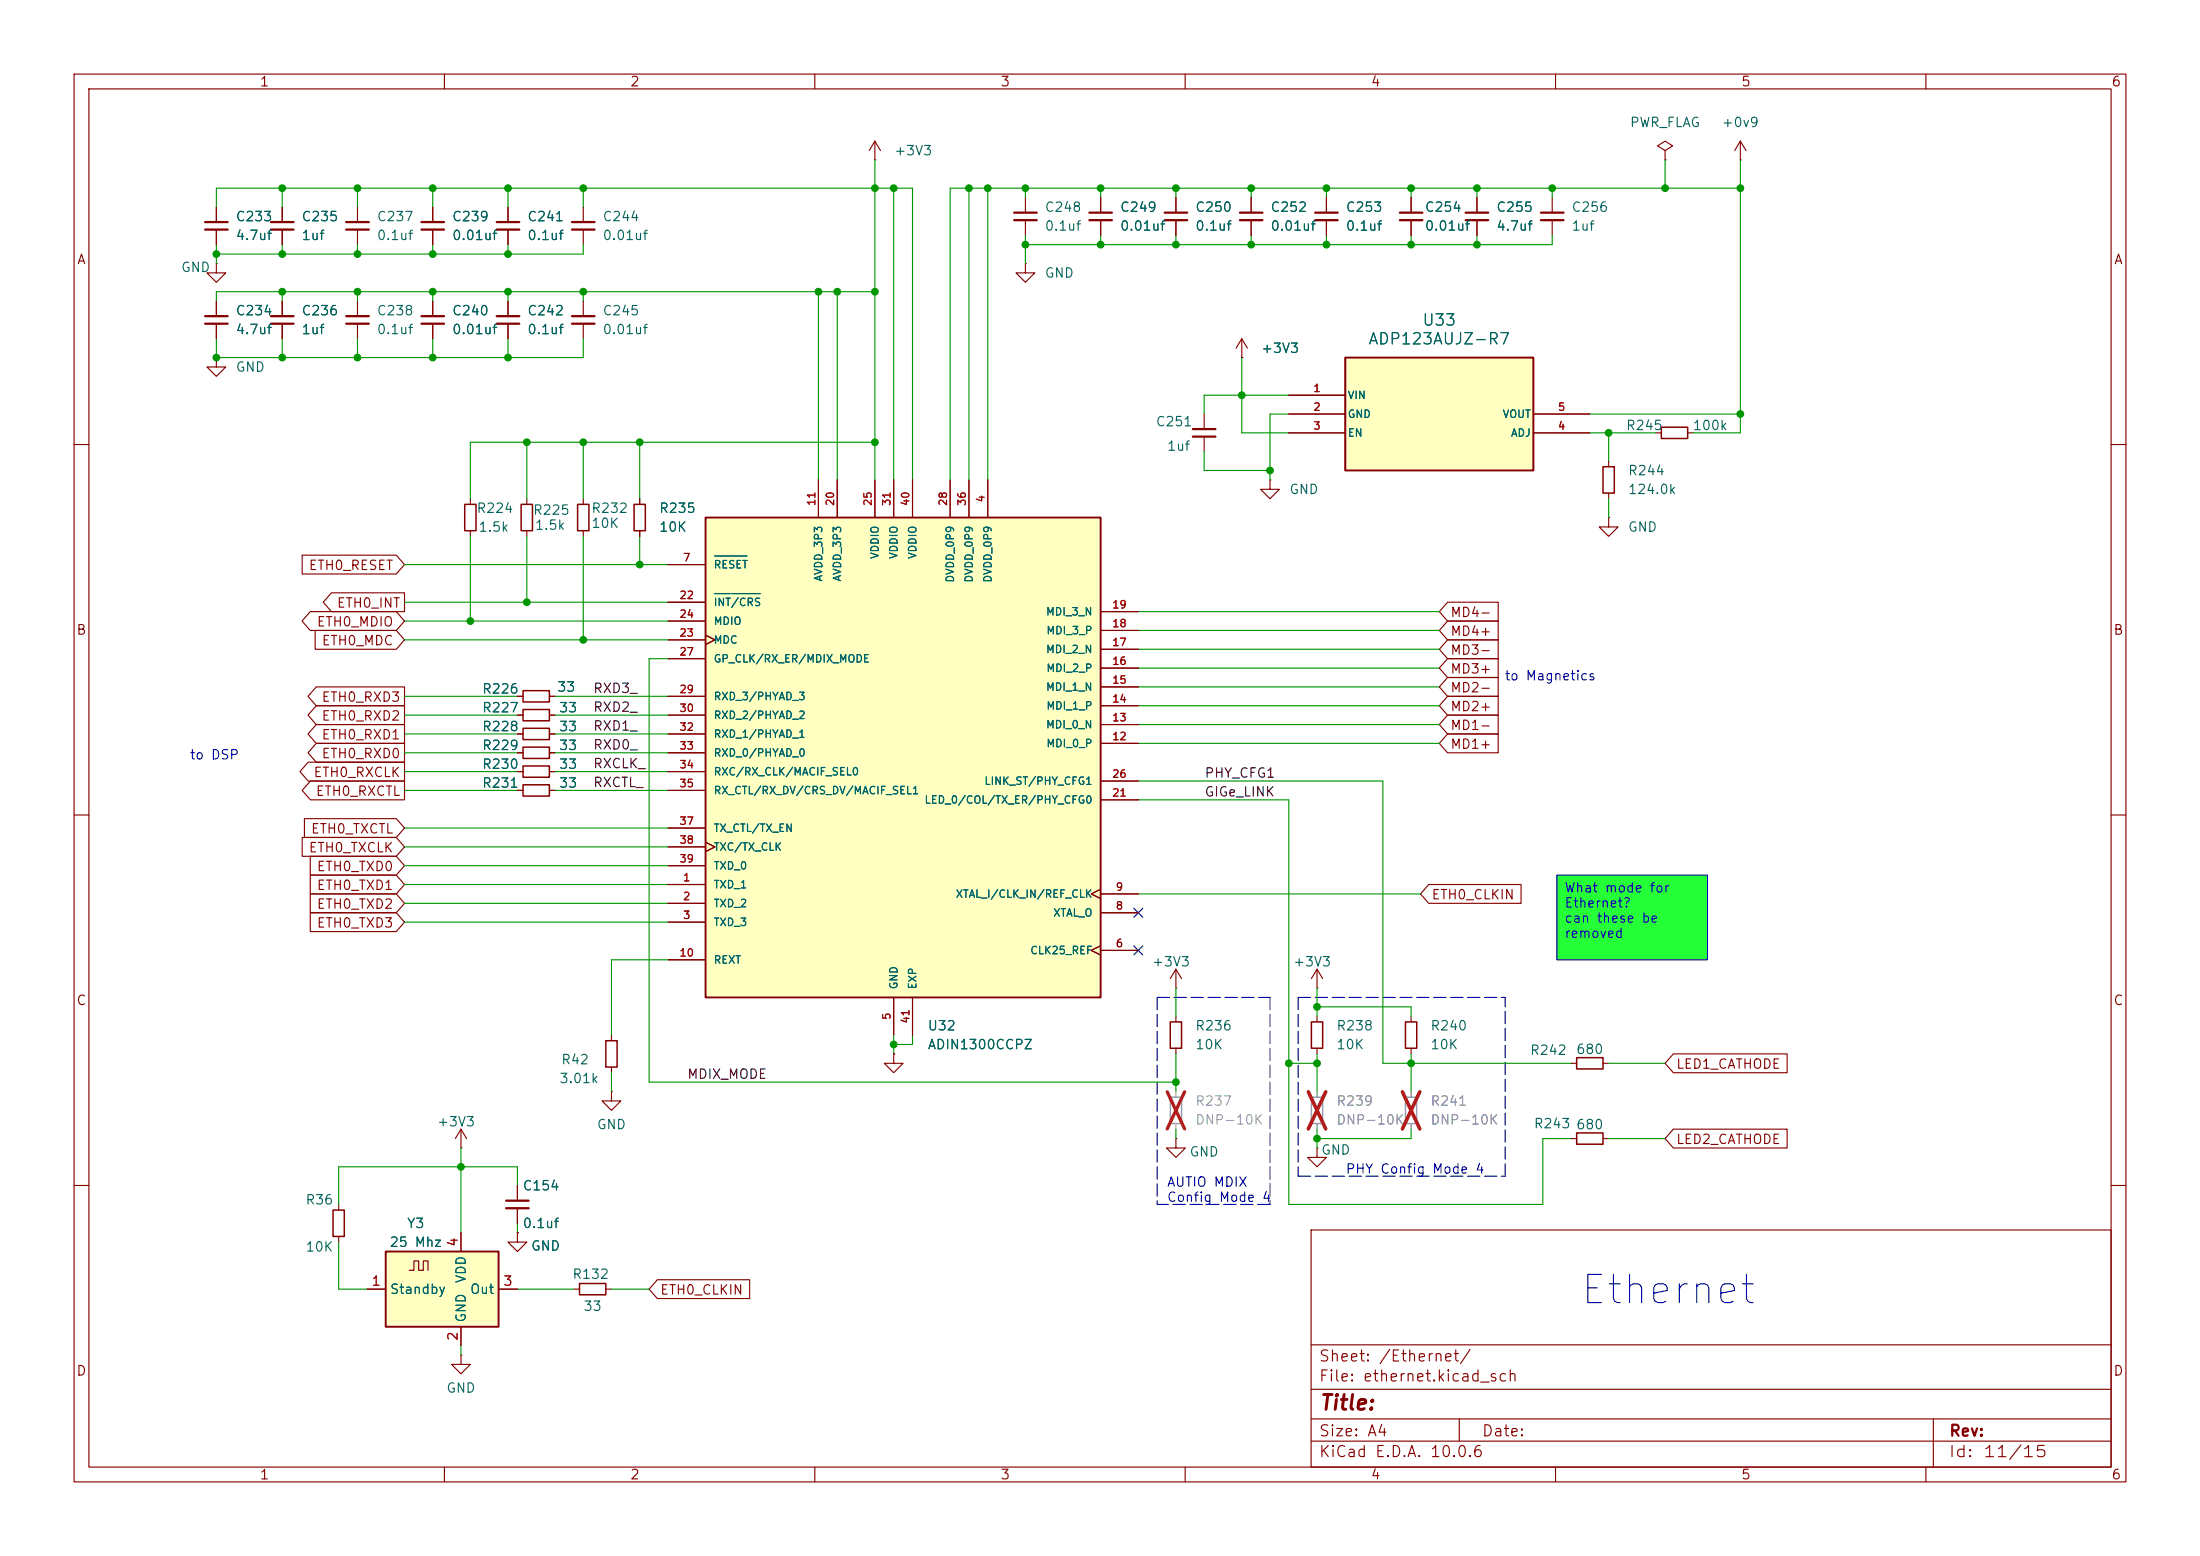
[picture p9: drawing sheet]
<svg xmlns="http://www.w3.org/2000/svg" width="297mm" height="210mm" viewBox="0 0 297 210" stroke-linecap="round" stroke-linejoin="round" font-family="sans-serif">
<g fill="none" stroke="#840000" stroke-width=".15">
<path d="M10 10h277v190h-277zM12 12h273v186h-273zM60 10v2M110 10v2M160 10v2M210 10v2M260 10v2M10 60h2M285 60h2M10 110h2M285 110h2M10 160h2"/>
<path d="M177 166h108v32h-108zM285 160h2M60 198v2M110 198v2M160 198v2M177 194.5h108M177 191.5h108M177 187.5h108M177 181.5h108M197 191.5v3M210 198v2M260 198v2"/>
<path d="M261 191.5v6.5"/>
</g>
<path d="M210.2 118.1h20.3v11.4h-20.3z" fill="#24ff38"/>
<g fill="none" stroke="#840000" stroke-width=".15">
<path d="M118.1 19.1l-.8 1.2M118.1 19.1l.8 1.2M118.1 19.1v2.5M29.2 35.6v1.2h1.3l-1.3 1.3-1.3-1.3h1.3M29.2 35.6h.1M29.2 27.9v2.1M29.2 31v2M38.1 27.9v2.1M38.1 31v2M118.1 21.6h.1M138.4 35.6v1.2h1.3l-1.3 1.3-1.2-1.3h1.2M138.4 35.6h.1"/>
<path d="M138.4 26.7v2M138.4 29.7v2.1M148.6 26.7v2M148.6 29.7v2.1M168.9 26.7v2M168.9 29.7v2.1M199.4 26.7v2M199.4 29.7v2.1M209.5 26.7v2M209.5 29.7v2.1M29.2 48.3v1.2h1.3l-1.3 1.3-1.3-1.3h1.3M29.2 48.3h.1"/>
<path d="M29.2 40.6v2.1M29.2 43.7v2M38.1 40.6v2.1M38.1 43.7v2M162.6 55.9v2M162.6 58.9v2.1M223.5 58.4h.8M227.8 58.4h.8M69.8 99.1h.8M69.8 94h.8M69.8 96.5h.8M74.2 99.1h.7"/>
<path d="M74.2 94h.7M74.2 96.5h.7M82.5 139.7v.8M158.7 137.2v.7M177.8 133.4h.1M177.8 130.8l-.8 1.3M177.8 130.8l.8 1.3M177.8 130.8v2.6M177.8 137.2v.7M82.5 147.3v1.3h1.3l-1.3 1.3-1.2-1.3h1.2M82.5 147.3h.1M82.5 144v.8"/>
<path d="M158.7 153.7v1.2h1.3l-1.3 1.3-1.2-1.3h1.2M158.7 153.7h.1M158.7 141.5v.7M177.8 154.9v1.3h1.3l-1.3 1.3-1.3-1.3h1.3M177.8 154.9h.1M177.8 141.5v.7M212.1 153.7h.8M216.4 153.7h.8M45.7 162.6v.7M45.7 166.9v.7"/>
</g>
<path d="M224.3 57.7h3.5v1.5h-3.5zM70.6 98.3h3.6v1.5h-3.6zM70.6 93.2h3.6v1.5h-3.6zM70.6 95.8h3.6v1.5h-3.6zM158 137.9h1.5v3.6h-1.5zM177 137.9h1.6v3.6h-1.6zM81.8 140.5h1.5v3.5h-1.5zM212.9 152.9h3.5v1.5h-3.5zM45 163.3h1.5v3.6h-1.5z" fill="none" stroke="#840000" stroke-width=".2"/>
<g fill="none" stroke="#840000" stroke-width=".3">
<path d="M27.7 30h3M27.7 31h3M36.6 30h3M36.6 31h3M136.9 28.7h3.1M136.9 29.7h3.1M147.1 28.7h3M147.1 29.7h3M167.4 28.7h3M167.4 29.7h3M197.9 28.7h3M197.9 29.7h3"/>
<path d="M208 28.7h3.1M208 29.7h3.1M27.7 42.7h3M27.7 43.7h3M36.6 42.7h3M36.6 43.7h3M161 57.9h3.1M161 58.9h3.1"/>
</g>
<path d="M158 148.1h1.5v3.5h-1.5zM177 148.1h1.6v3.5h-1.6zM189.7 148.1h1.6v3.5h-1.6z" fill="none" stroke="#a1a1a1" stroke-width=".2"/>
<path d="M158.7 147.3v.8M158.7 151.6v.8M177.8 147.3v.8M177.8 151.6v.8M190.5 147.3v.8M190.5 151.6v.8" fill="none" stroke="#a1a1a1" stroke-width=".15"/>
<path d="M157.6 147.4l2.3 5M159.9 147.4l-2.3 5M176.6 147.4l2.4 5M179 147.4l-2.4 5M189.3 147.4l2.4 5M191.7 147.4l-2.4 5" fill="none" stroke="#e12e31" stroke-width=".46"/>
<path d="M95.2 69.9h53.4v64.7h-53.4z" fill="#ffffc2"/>
<path d="M95.2 69.9h53.4v64.7h-53.4z" fill="none" stroke="#840000" stroke-width=".25"/>
<g fill="none" stroke="#840000" stroke-width=".15">
<path d="M234.9 19.1l-.7 1.2M234.9 19.1l.8 1.2M234.9 19.1v2.5M58.4 27.9v2.1M58.4 31v2M158.7 26.7v2M158.7 29.7v2.1M179.1 26.7v2M179.1 29.7v2.1M190.5 26.7v2M190.5 29.7v2.1M224.8 20.3l1-.6-1-.6-1 .6 1 .6v1.3"/>
<path d="M224.8 21.6h.1M234.9 21.6h.1M48.3 40.6v2.1M48.3 43.7v2M58.4 40.6v2.1M58.4 43.7v2M167.6 48.3h.1M167.6 45.7l-.7 1.3M167.6 45.7l.8 1.3M167.6 45.7v2.6M63.5 67.3v.8M63.5 71.6v.8"/>
<path d="M86.4 67.3v.8M86.4 71.6v.8M90.2 76.2h5M110.5 64.8v5.1M113 64.8v5.1M118.1 64.8v5.1M120.6 64.8v5.1M123.2 64.8v5.1M128.3 64.8v5.1M130.8 64.8v5.1M133.3 64.8v5.1M171.4 64.8v1.2h1.3l-1.3 1.3-1.2-1.3h1.2"/>
<path d="M171.4 64.8h.1M90.2 86.4h5M90.2 83.8h5M90.2 88.9h5M90.2 94h5M90.2 96.5h5M90.2 99.1h5M90.2 81.3h5M95.2 85.7l1.3 .7-1.3 .6M148.6 97.8h5.1M148.6 95.3h5.1M148.6 92.7h5.1"/>
<path d="M148.6 90.2h5.1M148.6 87.6h5.1M148.6 85.1h5.1M148.6 82.6h5.1M90.2 119.4h5M90.2 101.6h5M90.2 104.1h5M90.2 106.7h5M90.2 111.8h5M90.2 114.3h5M90.2 116.8h5M95.2 113.7l1.3 .6-1.3 .6"/>
<path d="M148.6 100.3h5.1M148.6 108h5.1M148.6 105.4h5.1M90.2 121.9h5M90.2 124.5h5M90.2 129.5h5M120.6 134.6v5.1M123.2 134.6v5.1M148.6 127.6l-1.3 .7 1.3 .6M148.6 120l-1.3 .7 1.3 .6M148.6 128.3h5.1M148.6 123.2h5.1"/>
<path d="M148.6 120.7h5.1M158.7 133.4h.1M158.7 130.8v2.6M158.7 130.8l-.7 1.3M158.7 130.8l.8 1.3M190.5 137.2v.7M62.2 154.9h.1M62.2 152.4l-.7 1.3M62.2 152.4l.8 1.3M62.2 152.4v2.5M120.6 142.2v1.3h1.3l-1.3 1.3-1.2-1.3h1.2M120.6 142.2h.1"/>
<path d="M190.5 141.5v.7M212.1 143.5h.8M216.4 143.5h.8M69.8 160v2.1M69.8 163.1v2"/>
</g>
<path d="M96.5 75h4.4M96.5 80.1h2.1M98.8 80.1h3.9" fill="none" stroke="#006464" stroke-width=".15"/>
<path d="M62.7 68.1h1.6v3.5h-1.6zM85.6 68.1h1.5v3.5h-1.5zM189.7 137.9h1.6v3.6h-1.6zM212.9 142.7h3.5v1.6h-3.5z" fill="none" stroke="#840000" stroke-width=".2"/>
<g fill="none" stroke="#840000" stroke-width=".3">
<path d="M56.9 30h3M56.9 31h3M157.2 28.7h3.1M157.2 29.7h3.1M177.5 28.7h3.1M177.5 29.7h3.1M189 28.7h3M189 29.7h3M46.7 42.7h3.1M46.7 43.7h3.1M56.9 42.7h3M56.9 43.7h3"/>
<path d="M68.3 162.1h3.1M68.3 163.1h3.1"/>
</g>
<path d="M181.6 48.3h25.4v15.2h-25.4z" fill="#ffffc2"/>
<path d="M181.6 48.3h25.4v15.2h-25.4z" fill="none" stroke="#840000" stroke-width=".25"/>
<path d="M181.6 48.3h25.4v15.2h-25.4z" fill="none" stroke="#840000" stroke-width=".14"/>
<path d="M174 53.3h7.6M174 55.9h7.6M174 58.4h7.6M207 55.9h7.6M207 58.4h7.6M62.2 182.9v1.3h1.3l-1.3 1.2-1.2-1.2h1.2M62.2 182.9h.1" fill="none" stroke="#840000" stroke-width=".15"/>
<path d="M52.1 168.9h15.2v10.2h-15.2z" fill="#ffffc2"/>
<path d="M52.1 168.9h15.2v10.2h-15.2z" fill="none" stroke="#840000" stroke-width=".25"/>
<g fill="none" stroke="#840000" stroke-width=".15">
<path d="M29.2 27.9v2.1M29.2 31v2M38.1 27.9v2.1M38.1 31v2M48.3 27.9v2.1M48.3 31v2M58.4 27.9v2.1M58.4 31v2M68.6 27.9v2.1M68.6 31v2M78.7 27.9v2.1M78.7 31v2"/>
<path d="M148.6 26.7v2M148.6 29.7v2.1M158.7 26.7v2M158.7 29.7v2.1M168.9 26.7v2M168.9 29.7v2.1M179.1 26.7v2M179.1 29.7v2.1M190.5 26.7v2M190.5 29.7v2.1M199.4 26.7v2M199.4 29.7v2.1"/>
<path d="M29.2 40.6v2.1M29.2 43.7v2M38.1 40.6v2.1M38.1 43.7v2M58.4 40.6v2.1M58.4 43.7v2M68.6 40.6v2.1M68.6 43.7v2M78.7 40.6v2.1M78.7 43.7v2M167.6 48.3h.1M174 53.3h7.6"/>
<path d="M174 55.9h7.6M174 58.4h7.6M207 55.9h7.6M207 58.4h7.6M40.8 74.9h12.7l1.1 1.3-1.1 1.3h-12.7zM71.1 67.3v.8M71.1 71.6v.8M78.7 67.3v.8M78.7 71.6v.8M86.4 67.3v.8M86.4 71.6v.8M90.2 76.2h5"/>
<path d="M110.5 64.8v5.1M113 64.8v5.1M118.1 64.8v5.1M120.6 64.8v5.1M123.2 64.8v5.1M128.3 64.8v5.1M130.8 64.8v5.1M133.3 64.8v5.1M217.2 69.9v1.2h1.2l-1.2 1.3-1.3-1.3h1.3M217.2 69.9h.1M217.2 62.2v.8M217.2 66.5v.8"/>
<path d="M41.9 82.5h11.6l1.1 1.3-1.1 1.3h-11.6l-1.1-1.3zM42.5 85.1h11l1.1 1.3-1.1 1.2h-11zM42.7 92.7h11.9v2.6h-11.9l-1.1-1.3zM42.7 97.8h11.9v2.5h-11.9l-1.1-1.2zM42.7 95.2h11.9v2.6h-11.9l-1.1-1.3zM44.7 80h9.9v2.6h-9.9l-1.1-1.3zM69.8 94h.8M69.8 96.5h.8M69.8 99.1h.8M74.2 94h.7M74.2 96.5h.7M74.2 99.1h.7"/>
<path d="M90.2 86.4h5M90.2 83.8h5M90.2 88.9h5M90.2 94h5M90.2 96.5h5M90.2 99.1h5M90.2 81.3h5M95.2 85.7l1.3 .7-1.3 .6M148.6 97.8h5.1M148.6 95.3h5.1M148.6 92.7h5.1M148.6 90.2h5.1"/>
<path d="M148.6 87.6h5.1M148.6 85.1h5.1M148.6 82.6h5.1M195.4 94h6.9v2.5h-6.9l-1.1-1.2zM195.4 81.3h6.9v2.5h-6.9l-1.1-1.2zM195.4 83.8h6.9v2.6h-6.9l-1.1-1.3zM195.4 88.9h6.9v2.5h-6.9l-1.1-1.2zM195.4 91.4h6.9v2.6h-6.9l-1.1-1.3zM195.4 96.5h6.9v2.6h-6.9l-1.1-1.3zM195.4 86.4h6.9v2.5h-6.9l-1.1-1.3zM195.4 99.1h6.9v2.5h-6.9l-1.1-1.3zM40.8 113h12.7l1.1 1.3-1.1 1.3h-12.7z"/>
<path d="M41.1 110.5h12.4l1.1 1.3-1.1 1.2h-12.4zM41.6 102.9h13v2.5h-13l-1.1-1.3zM41.9 115.6h11.6l1.1 1.2-1.1 1.3h-11.6zM41.9 118.1h11.6l1.1 1.3-1.1 1.3h-11.6zM41.9 105.4h12.7v2.6h-12.7l-1.1-1.3zM42.7 100.3h11.9v2.6h-11.9l-1.1-1.3zM69.8 106.7h.8M69.8 101.6h.8M69.8 104.1h.8M74.2 106.7h.7M74.2 101.6h.7M74.2 104.1h.7"/>
<path d="M90.2 106.7h5M90.2 101.6h5M90.2 104.1h5M90.2 119.4h5M90.2 111.8h5M90.2 114.3h5M90.2 116.8h5M95.2 113.7l1.3 .6-1.3 .6M148.6 100.3h5.1M148.6 108h5.1M148.6 105.4h5.1M192.9 119.4h12.4v2.5h-12.4l-1.1-1.2z"/>
<path d="M41.9 120.6h11.6l1.1 1.3-1.1 1.3h-11.6zM41.9 123.2h11.6l1.1 1.3-1.1 1.2h-11.6zM90.2 121.9h5M90.2 124.5h5M90.2 129.5h5M120.6 134.6v5.1M123.2 134.6v5.1M148.6 127.6l-1.3 .7 1.3 .6M148.6 120l-1.3 .7 1.3 .6M148.6 128.3h5.1M148.6 123.2h5.1M148.6 120.7h5.1"/>
<path d="M120.6 142.2h.1M225.9 152.4h15.4v2.5h-15.4l-1.1-1.2zM225.9 142.2h15.4v2.6h-15.4l-1.1-1.3zM49.5 174h2.6M55.2 171.5h.7v-1.3h.6v1.3h.6v-1.3h.7v1.3M62.2 166.4v2.5M62.2 179.1v2.5M67.3 174h2.5M69.8 166.4v1.2h1.3l-1.3 1.3-1.2-1.3h1.2M69.8 166.4h.1M69.8 160v2.1M69.8 163.1v2"/>
<path d="M77.5 174h.7M81.8 174h.7M88.7 172.7h12.5v2.6h-12.5l-1.1-1.3z"/>
</g>
<path d="M70.4 68.1h1.5v3.5h-1.5zM78 68.1h1.5v3.5h-1.5zM216.4 63h1.5v3.5h-1.5zM70.6 105.9h3.6v1.5h-3.6zM70.6 100.8h3.6v1.6h-3.6zM70.6 103.4h3.6v1.5h-3.6zM78.2 173.2h3.6v1.6h-3.6z" fill="none" stroke="#840000" stroke-width=".2"/>
<path d="M46.7 30h3.1M46.7 31h3.1M67.1 30h3M67.1 31h3M77.2 30h3.1M77.2 31h3.1M67.1 42.7h3M67.1 43.7h3M77.2 42.7h3.1M77.2 43.7h3.1" fill="none" stroke="#840000" stroke-width=".3"/>
<path d="M156.2 134.6v28M156.2 134.6h15.2M171.4 134.6v28M175.3 134.6h27.9M175.3 134.6v24.2M175.3 158.8h27.9M203.2 158.8v-24.2M171.4 162.6h-15.2" fill="none" stroke="#0000c2" stroke-width=".15" stroke-dasharray="1.7 .6"/>
<g fill="none" stroke="#009600" stroke-width=".15">
<path d="M29.2 27.9v-2.5h94v39.4M29.2 33v2.6M38.1 25.4v2.5M38.1 33v1.3M38.1 39.4v1.2M48.3 25.4v2.5M48.3 33v1.3M48.3 39.4v1.2M58.4 25.4v2.5M58.4 33v1.3M58.4 39.4v1.2M68.6 25.4v2.5"/>
<path d="M68.6 33v1.3M68.6 39.4v1.2M78.7 33v1.3h-49.5M78.7 25.4v2.5M78.7 39.4v1.2M110.5 39.4v25.4M113 39.4v25.4M118.1 39.4h-88.9v1.2M118.1 21.6v43.2M120.6 25.4v39.4M130.8 25.4v39.4M133.3 25.4v39.4"/>
<path d="M138.4 25.4v1.3M138.4 31.8v3.8M148.6 25.4v1.3M148.6 31.8v1.2M158.7 25.4v1.3M158.7 31.8v1.2M168.9 25.4v1.3M168.9 31.8v1.2M179.1 25.4v1.3M179.1 31.8v1.2M190.5 25.4v1.3M190.5 31.8v1.2"/>
<path d="M199.4 25.4v1.3M199.4 31.8v1.2M209.5 31.8v1.2h-71.1M209.5 25.4v1.3M224.8 21.6v3.8M234.9 25.4h-106.6v39.4M234.9 21.6v36.8h-6.3M29.2 45.7v2.6h49.5v-2.6M38.1 45.7v2.6M48.3 45.7v2.6M58.4 45.7v2.6M68.6 45.7v2.6"/>
<path d="M71.1 59.7v7.6M78.7 59.7v7.6M86.4 59.7v7.6M118.1 59.7h-54.6v7.6M167.6 48.3v10.1h6.4M174 55.9h-2.6v8.9M174 53.3h-11.4v2.6M214.6 55.9h20.3M214.6 58.4h8.9M217.2 58.4v3.8M54.6 76.2h35.6M63.5 72.4v11.4"/>
<path d="M71.1 72.4v8.9M78.7 72.4v14M86.4 72.4v3.8M162.6 61v2.5h8.8M217.2 67.3v2.6M54.6 81.3h35.6M54.6 83.8h35.6M54.6 94h15.2M54.6 86.4h35.6M54.6 99.1h15.2M54.6 96.5h15.2M74.9 94h15.3"/>
<path d="M74.9 99.1h15.3M74.9 96.5h15.3M90.2 88.9h-2.6v57.2h71.1M153.7 90.2h40.6M153.7 95.3h40.6M153.7 87.6h40.6M153.7 85.1h40.6M153.7 92.7h40.6M153.7 97.8h40.6M153.7 82.6h40.6M54.6 101.6h15.2M54.6 114.3h35.6"/>
<path d="M54.6 104.1h15.2M54.6 111.8h35.6M54.6 106.7h15.2M54.6 116.8h35.6M54.6 119.4h35.6M74.9 101.6h15.3M74.9 104.1h15.3M74.9 106.7h15.3M153.7 108h20.3v54.6h34.3v-8.9h3.8M153.7 105.4h33v38.1h25.4M153.7 100.3h40.6M54.6 124.5h35.6"/>
<path d="M54.6 121.9h35.6M90.2 129.5h-7.7v10.2M120.6 139.7v2.5M123.2 139.7v1.3h-2.6M153.7 120.7h38.1M158.7 133.4v3.8M177.8 133.4v3.8M177.8 135.9h12.7v1.3M62.2 154.9v11.5M82.5 144.8v2.5M158.7 142.2v5.1M158.7 152.4v1.3"/>
<path d="M174 143.5h3.8M177.8 142.2v5.1M177.8 152.4v2.5M190.5 142.2v5.1M190.5 152.4v1.3h-12.7M217.2 153.7h7.6M217.2 143.5h7.6M45.7 167.6v6.4h3.8M69.8 160v-2.5h-24.1v5.1M69.8 165.1v1.3M69.8 174h7.7M82.5 174h5.1"/>
<path d="M62.2 181.6v1.3"/>
</g>
<path d="M153.1 127.7l1.2 1.2M153.1 122.6l1.2 1.2M154.3 127.7l-1.2 1.2M154.3 122.6l-1.2 1.2" fill="none" stroke="#000084" stroke-width=".15"/>
<path d="M210.2 118.1h20.3v11.4h-20.3z" fill="none" stroke="#0000c2" stroke-width=".15"/>
<path d="M177.8 147.3v.8M177.8 151.6v.8M190.5 147.3v.8M190.5 151.6v.8" fill="none" stroke="#a1a1a1" stroke-width=".15"/>
<path d="M176.6 147.4l2.4 5M179 147.4l-2.4 5M189.3 147.4l2.4 5M191.7 147.4l-2.4 5" fill="none" stroke="#e12e31" stroke-width=".46"/>
<path d="M96.5 75h4.4M96.5 80.1h2.1M98.8 80.1h3.9" fill="none" stroke="#006464" stroke-width=".15"/>
<g fill="#009600" stroke="#009600" stroke-width=".14">
<circle cx="174" cy="143.5" r=".46"/>
<circle cx="177.8" cy="143.5" r=".46"/>
<circle cx="190.5" cy="143.5" r=".46"/>
<circle cx="177.8" cy="135.9" r=".46"/>
<circle cx="120.6" cy="25.4" r=".46"/>
<circle cx="133.3" cy="25.4" r=".46"/>
<circle cx="130.8" cy="25.4" r=".46"/>
<circle cx="138.4" cy="33" r=".46"/>
<circle cx="148.6" cy="33" r=".46"/>
<circle cx="148.6" cy="25.4" r=".46"/>
<circle cx="138.4" cy="25.4" r=".46"/>
<circle cx="158.7" cy="146.1" r=".46"/>
<circle cx="177.8" cy="153.7" r=".46"/>
<circle cx="120.6" cy="141" r=".46"/>
<circle cx="190.5" cy="33" r=".46"/>
<circle cx="168.9" cy="33" r=".46"/>
<circle cx="179.1" cy="33" r=".46"/>
<circle cx="179.1" cy="25.4" r=".46"/>
<circle cx="168.9" cy="25.4" r=".46"/>
<circle cx="158.7" cy="25.4" r=".46"/>
<circle cx="158.7" cy="33" r=".46"/>
<circle cx="171.4" cy="63.5" r=".46"/>
<circle cx="167.6" cy="53.3" r=".46"/>
<circle cx="217.2" cy="58.4" r=".46"/>
<circle cx="199.4" cy="25.4" r=".46"/>
<circle cx="190.5" cy="25.4" r=".46"/>
<circle cx="209.5" cy="25.4" r=".46"/>
<circle cx="234.9" cy="55.9" r=".46"/>
<circle cx="199.4" cy="33" r=".46"/>
<circle cx="224.8" cy="25.4" r=".46"/>
<circle cx="234.9" cy="25.4" r=".46"/>
<circle cx="58.4" cy="48.3" r=".46"/>
<circle cx="58.4" cy="34.3" r=".46"/>
<circle cx="68.6" cy="39.4" r=".46"/>
<circle cx="68.6" cy="48.3" r=".46"/>
<circle cx="58.4" cy="39.4" r=".46"/>
<circle cx="68.6" cy="25.4" r=".46"/>
<circle cx="58.4" cy="25.4" r=".46"/>
<circle cx="48.3" cy="34.3" r=".46"/>
<circle cx="48.3" cy="25.4" r=".46"/>
<circle cx="48.3" cy="39.4" r=".46"/>
<circle cx="68.6" cy="34.3" r=".46"/>
<circle cx="86.4" cy="76.2" r=".46"/>
<circle cx="78.7" cy="86.4" r=".46"/>
<circle cx="86.4" cy="59.7" r=".46"/>
<circle cx="118.1" cy="59.7" r=".46"/>
<circle cx="110.5" cy="39.4" r=".46"/>
<circle cx="78.7" cy="39.4" r=".46"/>
<circle cx="78.7" cy="25.4" r=".46"/>
<circle cx="113" cy="39.4" r=".46"/>
<circle cx="118.1" cy="25.4" r=".46"/>
<circle cx="71.1" cy="59.7" r=".46"/>
<circle cx="78.7" cy="59.7" r=".46"/>
<circle cx="118.1" cy="39.4" r=".46"/>
<circle cx="38.1" cy="34.3" r=".46"/>
<circle cx="38.1" cy="39.4" r=".46"/>
<circle cx="38.1" cy="25.4" r=".46"/>
<circle cx="29.2" cy="34.3" r=".46"/>
<circle cx="71.1" cy="81.3" r=".46"/>
<circle cx="48.3" cy="48.3" r=".46"/>
<circle cx="29.2" cy="48.3" r=".46"/>
<circle cx="38.1" cy="48.3" r=".46"/>
<circle cx="63.5" cy="83.8" r=".46"/>
<circle cx="62.2" cy="157.5" r=".46"/>
</g>
<text font-size="3.8" fill="#0000c2" x="213.1" y="177">Ethernet</text>
<text font-size="2" fill="#840000" x="178" y="190.8">Title:</text>
<g font-size="1.5" fill="#006464">
<text x="184.6" y="46.9">ADP123AUJZ-R7</text>
<text x="191.9" y="44.3">U33</text>
</g>
<g font-size="1.5" fill="#840000">
<text x="178" y="184.1">Sheet: /Ethernet/</text>
<text x="178" y="186.8">File: ethernet.kicad_sch</text>
<text x="178" y="197">KiCad E.D.A. 10.0.6</text>
<text x="178" y="194.2">Size: A4</text>
<text x="200" y="194.2">Date:</text>
<text x="262.9" y="197.1">Id:</text>
<text x="263" y="194.2">Rev:</text>
<text x="267.6" y="197.1">11/15</text>
</g>
<g font-size="1.3" fill="#840000">
<text x="35" y="12">1</text>
<text x="85" y="12">2</text>
<text x="135" y="12">3</text>
<text x="185" y="12">4</text>
<text x="235" y="12">5</text>
<text x="285" y="12">6</text>
<text x="10.3" y="36">A</text>
<text x="285.3" y="36">A</text>
<text x="41.6" y="77.3">ETH0_RESET</text>
<text x="45.4" y="82.3">ETH0_INT</text>
<text x="195.7" y="83.6">MD4-</text>
<text x="10.2" y="86">B</text>
<text x="42.7" y="84.9">ETH0_MDIO</text>
<text x="43.3" y="87.4">ETH0_MDC</text>
<text x="195.7" y="86.1">MD4+</text>
<text x="195.7" y="88.7">MD3-</text>
<text x="285.2" y="86">B</text>
<text x="43.3" y="95">ETH0_RXD3</text>
<text x="195.7" y="91.2">MD3+</text>
<text x="195.7" y="93.8">MD2-</text>
<text x="43.3" y="100.1">ETH0_RXD1</text>
<text x="43.3" y="97.6">ETH0_RXD2</text>
<text x="195.7" y="96.3">MD2+</text>
<text x="195.7" y="98.8">MD1-</text>
<text x="195.7" y="101.4">MD1+</text>
<text x="42.2" y="105.2">ETH0_RXCLK</text>
<text x="42.5" y="107.7">ETH0_RXCTL</text>
<text x="43.3" y="102.7">ETH0_RXD0</text>
<text x="41.9" y="112.8">ETH0_TXCTL</text>
<text x="41.6" y="115.4">ETH0_TXCLK</text>
<text x="42.7" y="117.9">ETH0_TXD0</text>
<text x="42.7" y="123">ETH0_TXD2</text>
<text x="42.7" y="125.5">ETH0_TXD3</text>
<text x="42.7" y="120.4">ETH0_TXD1</text>
<text x="193.2" y="121.7">ETH0_CLKIN</text>
<text x="10.2" y="136">C</text>
<text x="285.2" y="136">C</text>
<text x="226.2" y="144.6">LED1_CATHODE</text>
<text x="226.2" y="154.7">LED2_CATHODE</text>
<text x="89" y="175">ETH0_CLKIN</text>
<text x="10.2" y="186">D</text>
<text x="285.2" y="186">D</text>
<text x="35" y="200">1</text>
<text x="85" y="200">2</text>
<text x="135" y="200">3</text>
<text x="185" y="200">4</text>
<text x="235" y="200">5</text>
<text x="285" y="200">6</text>
</g>
<g font-size="1.3" fill="#006464">
<text x="219.9" y="17.5">PWR_FLAG</text>
<text x="232.3" y="17.5">+0v9</text>
<text x="120.6" y="21.3">+3V3</text>
<text x="141" y="28.9">C248</text>
<text x="151.1" y="28.9">C249</text>
<text x="161.3" y="28.9">C250</text>
<text x="171.4" y="28.9">C252</text>
<text x="181.6" y="28.9">C253</text>
<text x="192.3" y="28.9">C254</text>
<text x="201.9" y="28.9">C255</text>
<text x="212.1" y="28.9">C256</text>
<text x="31.7" y="30.2">C233</text>
<text x="31.7" y="32.7">4.7uf</text>
<text x="40.6" y="30.2">C235</text>
<text x="40.6" y="32.7">1uf</text>
<text x="50.8" y="30.2">C237</text>
<text x="50.8" y="32.7">0.1uf</text>
<text x="60.9" y="30.2">C239</text>
<text x="60.9" y="32.7">0.01uf</text>
<text x="71.1" y="30.2">C241</text>
<text x="71.1" y="32.7">0.1uf</text>
<text x="81.3" y="30.2">C244</text>
<text x="81.3" y="32.7">0.01uf</text>
<text x="141" y="31.4">0.1uf</text>
<text x="151.1" y="31.4">0.01uf</text>
<text x="161.3" y="31.4">0.1uf</text>
<text x="171.4" y="31.4">0.01uf</text>
<text x="181.6" y="31.4">0.1uf</text>
<text x="192.3" y="31.4">0.01uf</text>
<text x="201.9" y="31.4">4.7uf</text>
<text x="212.1" y="31.4">1uf</text>
<text x="24.4" y="37">GND</text>
<text x="141" y="37.8">GND</text>
<text x="31.7" y="42.9">C234</text>
<text x="31.7" y="45.4">4.7uf</text>
<text x="40.6" y="42.9">C236</text>
<text x="40.6" y="45.4">1uf</text>
<text x="50.8" y="42.9">C238</text>
<text x="50.8" y="45.4">0.1uf</text>
<text x="60.9" y="42.9">C240</text>
<text x="60.9" y="45.4">0.01uf</text>
<text x="71.1" y="42.9">C242</text>
<text x="71.1" y="45.4">0.1uf</text>
<text x="81.3" y="42.9">C245</text>
<text x="81.3" y="45.4">0.01uf</text>
<text x="170.2" y="48">+3V3</text>
<text x="31.7" y="50.5">GND</text>
<text x="155.9" y="57.9">C251</text>
<text x="219.4" y="58.4">R245</text>
<text x="228.4" y="58.4">100k</text>
<text x="157.5" y="61.2">1uf</text>
<text x="219.7" y="64.5">R244</text>
<text x="64.2" y="69.5">R224</text>
<text x="71.9" y="69.8">R225</text>
<text x="72.1" y="71.8">1.5k</text>
<text x="79.7" y="69.5">R232</text>
<text x="79.7" y="71.6">10K</text>
<text x="88.9" y="69.5">R235</text>
<text x="174" y="67">GND</text>
<text x="219.7" y="67">124.0k</text>
<text x="64.5" y="72.1">1.5k</text>
<text x="88.9" y="72.1">10K</text>
<text x="219.7" y="72.1">GND</text>
<text x="65" y="93.9">R226</text>
<text x="75.1" y="93.7">33</text>
<text x="65" y="99">R228</text>
<text x="65" y="96.5">R227</text>
<text x="65" y="101.5">R229</text>
<text x="75.4" y="99">33</text>
<text x="75.4" y="96.5">33</text>
<text x="75.4" y="101.5">33</text>
<text x="65" y="106.6">R231</text>
<text x="65" y="104.1">R230</text>
<text x="75.4" y="106.6">33</text>
<text x="75.4" y="104.1">33</text>
<text x="155.4" y="130.8">+3V3</text>
<text x="174.5" y="130.8">+3V3</text>
<text x="75.7" y="144">R42</text>
<text x="125.1" y="139.4">U32</text>
<text x="125.1" y="141.9">ADIN1300CCPZ</text>
<text x="161.3" y="139.4">R236</text>
<text x="161.3" y="141.9">10K</text>
<text x="180.3" y="139.4">R238</text>
<text x="180.3" y="141.9">10K</text>
<text x="193" y="139.4">R240</text>
<text x="193" y="141.9">10K</text>
<text x="206.5" y="142.7">R242</text>
<text x="212.7" y="142.6">680</text>
<text x="75.4" y="146.5">3.01k</text>
<text x="58.9" y="152.3">+3V3</text>
<text x="80.5" y="152.7">GND</text>
<text x="207" y="152.6">R243</text>
<text x="212.7" y="152.7">680</text>
<text x="70.5" y="161">C154</text>
<text x="160.5" y="156.4">GND</text>
<text x="178.3" y="156.2">GND</text>
<text x="41.2" y="162.9">R36</text>
<text x="54.9" y="166.1">Y3</text>
<text x="70.5" y="166.1">0.1uf</text>
<text x="41.2" y="169.2">10K</text>
<text x="52.5" y="168.6">25 Mhz</text>
<text x="63.2" y="173.3" transform="rotate(-90 63.2 173.3)">VDD</text>
<text x="71.6" y="169.1">GND</text>
<text x="77.2" y="172.9">R132</text>
<text x="52.6" y="175">Standby</text>
<text x="63.2" y="178.6" transform="rotate(-90 63.2 178.6)">GND</text>
<text x="63.4" y="175">Out</text>
<text x="78.7" y="177.2">33</text>
<text x="60.2" y="188.3">GND</text>
</g>
<g font-size="1.3" fill="#0f0f0f">
<text x="80" y="93.9">RXD3_</text>
<text x="80" y="96.4">RXD2_</text>
<text x="80" y="101.5">RXD0_</text>
<text x="80" y="98.9">RXD1_</text>
<text x="80" y="104">RXCLK_</text>
<text x="80" y="106.6">RXCTL_</text>
<text x="162.5" y="105.3">PHY_CFG1</text>
<text x="162.5" y="107.8">GIGe_LINK</text>
<text x="92.7" y="145.9">MDIX_MODE</text>
</g>
<g font-size="1.3" fill="#0000c2">
<text x="203" y="92.2">to Magnetics</text>
<text x="25.5" y="102.8">to DSP</text>
<text x="211.1" y="120.8">What mode for</text>
<text x="211.1" y="122.8">Ethernet?</text>
<text x="211.1" y="124.9">can these be</text>
<text x="211.1" y="126.9">removed</text>
<text x="157.5" y="160.5">AUTIO MDIX</text>
<text x="181.6" y="158.7">PHY Config Mode 4</text>
<text x="157.5" y="162.5">Config Mode 4</text>
</g>
<g font-size="1.3" fill="#989898">
<text x="161.3" y="149.6">R237</text>
<text x="180.3" y="149.6">R239</text>
<text x="193" y="149.6">R241</text>
<text x="161.3" y="152.1">DNP-10K</text>
<text x="180.3" y="152.1">DNP-10K</text>
<text x="193" y="152.1">DNP-10K</text>
</g>
<g font-size="1.3" fill="#a90000">
<text x="50.1" y="173.9">1</text>
<text x="62.1" y="168.4" transform="rotate(-90 62.1 168.4)">4</text>
<text x="67.8" y="173.9">3</text>
<text x="62.1" y="181.1" transform="rotate(-90 62.1 181.1)">2</text>
</g>
<g font-size="1" fill="#a90000">
<text x="177.2" y="53.2">1</text>
<text x="177.2" y="55.7">2</text>
<text x="177.2" y="58.2">3</text>
<text x="210.2" y="58.2">4</text>
<text x="210.2" y="55.7">5</text>
<text x="110.3" y="68.4" transform="rotate(-90 110.3 68.4)">11</text>
<text x="112.8" y="68.4" transform="rotate(-90 112.8 68.4)">20</text>
<text x="117.9" y="68.4" transform="rotate(-90 117.9 68.4)">25</text>
<text x="120.5" y="68.4" transform="rotate(-90 120.5 68.4)">31</text>
<text x="123" y="68.4" transform="rotate(-90 123 68.4)">40</text>
<text x="128.1" y="68.4" transform="rotate(-90 128.1 68.4)">28</text>
<text x="130.6" y="68.4" transform="rotate(-90 130.6 68.4)">36</text>
<text x="133.2" y="67.9" transform="rotate(-90 133.2 67.9)">4</text>
<text x="92.1" y="76">7</text>
<text x="91.6" y="83.6">24</text>
<text x="91.6" y="81.1">22</text>
<text x="150.1" y="82.4">19</text>
<text x="91.6" y="86.2">23</text>
<text x="91.6" y="88.7">27</text>
<text x="150.1" y="90">16</text>
<text x="150.1" y="87.4">17</text>
<text x="150.1" y="84.9">18</text>
<text x="91.6" y="93.8">29</text>
<text x="150.1" y="95.1">14</text>
<text x="150.1" y="92.5">15</text>
<text x="91.6" y="96.3">30</text>
<text x="91.6" y="98.9">32</text>
<text x="91.6" y="101.4">33</text>
<text x="150.1" y="100.1">12</text>
<text x="150.1" y="97.6">13</text>
<text x="91.6" y="104">34</text>
<text x="91.6" y="106.5">35</text>
<text x="150.1" y="107.8">21</text>
<text x="150.1" y="105.2">26</text>
<text x="91.6" y="111.6">37</text>
<text x="91.6" y="114.1">38</text>
<text x="91.6" y="116.7">39</text>
<text x="92.1" y="119.2">1</text>
<text x="92.1" y="121.7">2</text>
<text x="92.1" y="124.3">3</text>
<text x="150.5" y="123">8</text>
<text x="150.5" y="120.5">9</text>
<text x="91.6" y="129.4">10</text>
<text x="150.5" y="128.1">6</text>
<text x="120.5" y="137.7" transform="rotate(-90 120.5 137.7)">5</text>
<text x="123" y="138.2" transform="rotate(-90 123 138.2)">41</text>
</g>
<g font-size="1" fill="#006464">
<text x="181.9" y="54.1">VIN</text>
<text x="181.9" y="56.6">GND</text>
<text x="181.9" y="59.2">EN</text>
<text x="202.8" y="56.6">VOUT</text>
<text x="203.9" y="59.2">ADJ</text>
<text x="96.3" y="77">RESET</text>
<text x="118.9" y="75.5" transform="rotate(-90 118.9 75.5)">VDDIO</text>
<text x="121.4" y="75.5" transform="rotate(-90 121.4 75.5)">VDDIO</text>
<text x="124" y="75.5" transform="rotate(-90 124 75.5)">VDDIO</text>
<text x="96.3" y="82">INT/CRS</text>
<text x="111.3" y="78.6" transform="rotate(-90 111.3 78.6)">AVDD_3P3</text>
<text x="113.8" y="78.6" transform="rotate(-90 113.8 78.6)">AVDD_3P3</text>
<text x="129" y="78.7" transform="rotate(-90 129 78.7)">DVDD_0P9</text>
<text x="131.6" y="78.7" transform="rotate(-90 131.6 78.7)">DVDD_0P9</text>
<text x="134.1" y="78.7" transform="rotate(-90 134.1 78.7)">DVDD_0P9</text>
<text x="141.1" y="83.3">MDI_3_N</text>
<text x="96.3" y="87.1">MDC</text>
<text x="96.3" y="84.6">MDIO</text>
<text x="96.3" y="89.7">GP_CLK/RX_ER/MDIX_MODE</text>
<text x="141.1" y="88.4">MDI_2_N</text>
<text x="141.2" y="85.9">MDI_3_P</text>
<text x="96.3" y="94.7">RXD_3/PHYAD_3</text>
<text x="141.1" y="93.5">MDI_1_N</text>
<text x="141.2" y="90.9">MDI_2_P</text>
<text x="96.3" y="97.3">RXD_2/PHYAD_2</text>
<text x="96.3" y="99.8">RXD_1/PHYAD_1</text>
<text x="141.1" y="98.6">MDI_0_N</text>
<text x="141.2" y="101.1">MDI_0_P</text>
<text x="141.2" y="96">MDI_1_P</text>
<text x="96.3" y="102.4">RXD_0/PHYAD_0</text>
<text x="96.3" y="104.9">RXC/RX_CLK/MACIF_SEL0</text>
<text x="96.3" y="107.4">RX_CTL/RX_DV/CRS_DV/MACIF_SEL1</text>
<text x="132.8" y="106.2">LINK_ST/PHY_CFG1</text>
<text x="96.3" y="112.5">TX_CTL/TX_EN</text>
<text x="124.7" y="108.7">LED_0/COL/TX_ER/PHY_CFG0</text>
<text x="96.3" y="115.1">TXC/TX_CLK</text>
<text x="96.3" y="117.6">TXD_0</text>
<text x="96.3" y="120.1">TXD_1</text>
<text x="96.3" y="122.7">TXD_2</text>
<text x="96.3" y="125.2">TXD_3</text>
<text x="128.9" y="121.4">XTAL_I/CLK_IN/REF_CLK</text>
<text x="142.1" y="124">XTAL_O</text>
<text x="96.3" y="130.3">REXT</text>
<text x="139" y="129">CLK25_REF</text>
<text x="121.4" y="133.6" transform="rotate(-90 121.4 133.6)">GND</text>
<text x="124" y="133.6" transform="rotate(-90 124 133.6)">EXP</text>
</g>
</svg>
